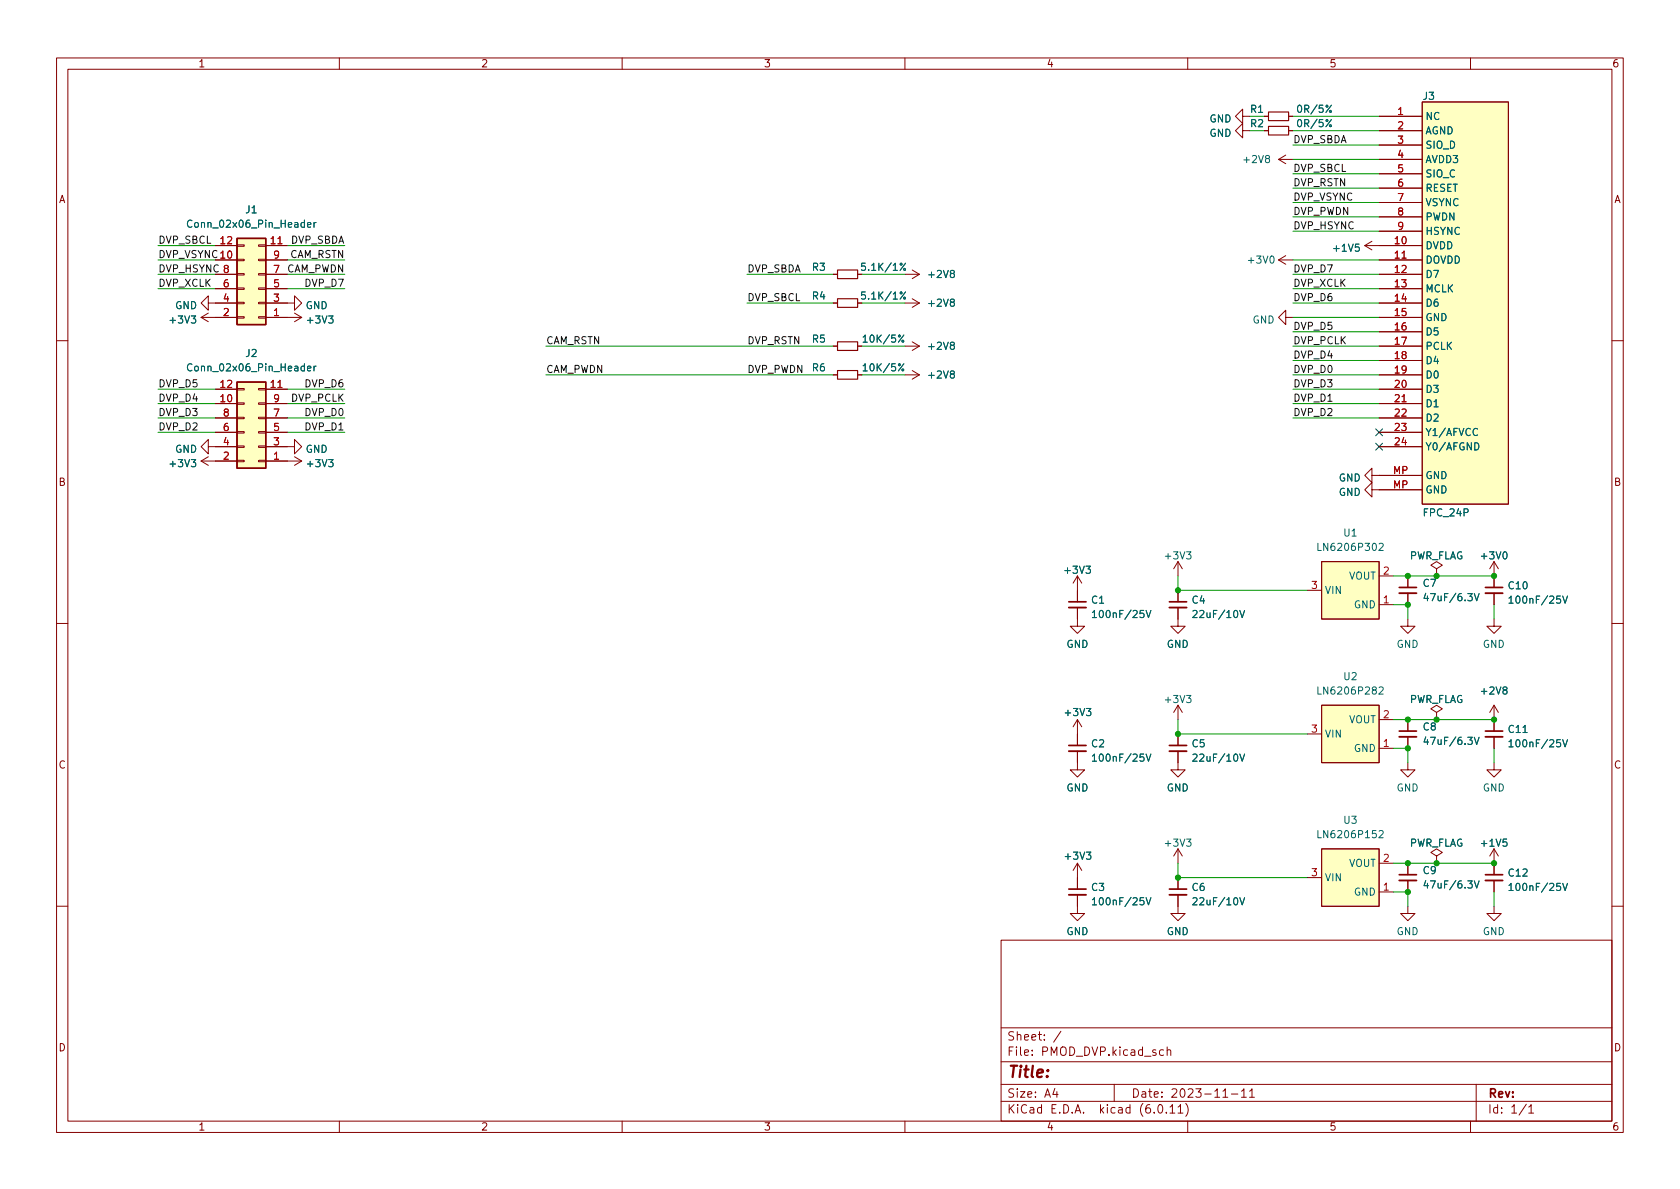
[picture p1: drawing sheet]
<svg xmlns="http://www.w3.org/2000/svg" width="297mm" height="210mm" viewBox="0 0 297 210" stroke-linecap="round" stroke-linejoin="round" font-family="sans-serif">
<g fill="none" stroke="#840000" stroke-width=".18">
<path d="M10 10.2h277v190.1h-277zM12 12.2h273v186.1h-273zM60 10.2v2M110 10.2v2M160 10.2v2M210 10.2v2M251.5 18h15.2v71.1h-15.2zM260 10.2v2M219.7 23.1v-1.3l-1.3 1.3 1.3 1.3v-1.3h1.3M219.7 20.6v-1.3l-1.3 1.3 1.3 1.2v-1.2h1.3M223.5 20.6h.8M223.5 23.1h.8"/>
<path d="M226.1 28.2h2.5M226.1 28.2l1.2 .8M227.3 27.4l-1.2 .8M227.8 20.6h.8M227.8 23.1h.8M243.8 20.6h7.7M243.8 23.1h7.7M243.8 25.6h7.7M243.8 28.2h7.7M243.8 30.7h7.7M243.8 33.3h7.7M243.8 35.8h7.7"/>
<path d="M243.8 38.3h7.7M35.6 56.1h6.3M35.6 56.1l1.2 .8M36.8 53.6v-1.3l-1.2 1.3 1.2 1.3v-1.3h5.1M36.8 55.4l-1.2 .7M38.1 43.4h3.8M38.1 46h3.8M38.1 48.5h3.8M38.1 51h3.8M41.9 43.3h1.3v.3h-1.3zM41.9 45.8h1.3v.3h-1.3zM41.9 48.4h1.3v.2h-1.3z"/>
<path d="M41.9 50.9h1.3v.3h-1.3zM41.9 53.5h1.3v.2h-1.3zM41.9 56h1.3v.3h-1.3zM45.7 43.3h1.3v.3h-1.3zM45.7 45.8h1.3v.3h-1.3zM45.7 48.4h1.3v.2h-1.3zM45.7 50.9h1.3v.3h-1.3zM45.7 53.5h1.3v.2h-1.3zM45.7 56h1.3v.3h-1.3zM47 53.6h5.1v-1.3l1.2 1.3-1.2 1.3v-1.3M47 43.4h3.8M47 46h3.8"/>
<path d="M47 48.5h3.8M47 51h3.8M47 56.1h6.3M52.1 55.4l1.2 .7M53.3 56.1l-1.2 .8M147.3 48.5h.8M147.3 53.6h.8M160 48.5h2.6M160 53.6h2.6M161.3 52.8l1.3 .8M161.3 47.7l1.3 .8M162.6 53.6l-1.3 .8"/>
<path d="M162.6 48.5l-1.3 .8M226.1 46h2.5M226.1 46l1.2 .7M227.3 56.1v-1.2l-1.2 1.2 1.2 1.3v-1.3h1.3M227.3 45.2l-1.2 .8M241.3 43.4h10.2M241.3 43.4l1.3 .8M242.6 42.7l-1.3 .7M243.8 46h7.7M243.8 48.5h7.7M243.8 51h7.7M243.8 53.6h7.7"/>
<path d="M243.8 56.1h7.7M243.8 58.7h7.7M243.8 40.9h7.7M10 60.2h2M36.8 79v-1.3l-1.2 1.3 1.2 1.3v-1.3h5.1M38.1 68.8h3.8M38.1 71.4h3.8M38.1 73.9h3.8M38.1 76.4h3.8M41.9 68.7h1.3v.3h-1.3zM41.9 71.2h1.3v.3h-1.3zM41.9 73.8h1.3v.2h-1.3z"/>
<path d="M41.9 76.3h1.3v.3h-1.3zM41.9 78.9h1.3v.2h-1.3zM45.7 68.7h1.3v.3h-1.3zM45.7 71.2h1.3v.3h-1.3zM45.7 73.8h1.3v.2h-1.3zM45.7 76.3h1.3v.3h-1.3zM45.7 78.9h1.3v.2h-1.3zM47 79h5.1v-1.3l1.2 1.3-1.2 1.3v-1.3M47 68.8h3.8M47 71.4h3.8M47 73.9h3.8M47 76.4h3.8"/>
<path d="M147.3 61.2h.8M147.3 66.3h.8M151.6 61.2h.8M151.6 66.3h.8M160 61.2h2.6M160 66.3h2.6M161.3 65.5l1.3 .8M161.3 60.4l1.3 .8M162.6 66.3l-1.3 .8M162.6 61.2l-1.3 .8M243.8 61.2h7.7M243.8 63.7h7.7"/>
<path d="M243.8 66.3h7.7M243.8 68.8h7.7M243.8 71.4h7.7M243.8 73.9h7.7M243.8 76.4h7.7M243.8 79h7.7M285 60.2h2M35.6 81.5h6.3M35.6 81.5l1.2 .8M36.8 80.8l-1.2 .7M41.9 81.4h1.3v.3h-1.3zM45.7 81.4h1.3v.3h-1.3z"/>
<path d="M47 81.5h6.3M52.1 80.8l1.2 .7M53.3 81.5l-1.2 .8M208.3 99.3v2.5M208.3 99.3l-.8 1.3M208.3 99.3l.7 1.3M233.7 99.3h10.1v10.2h-10.1zM242.6 84.1v-1.3l-1.3 1.3 1.3 1.2v-1.2h8.9M242.6 86.6v-1.3l-1.3 1.3 1.3 1.3v-1.3h8.9M264.2 99.3l-.8 1.3M264.2 99.3v4.6M264.2 99.3l.7 1.3"/>
<path d="M10 110.2h2M190.5 107.4v3.3h-1.3l1.3 1.3 1.3-1.3h-1.3M190.5 101.8v4.6M190.5 101.8l-.8 1.3M190.5 101.8l.8 1.3M208.3 107.4v3.3h-1.3l1.3 1.3 1.2-1.3h-1.2M208.3 104.4v2M231.1 104.4h2.6M243.8 106.9h2.6M243.8 101.8h2.6M248.9 109.5v1.2h-1.3l1.3 1.3 1.3-1.3h-1.3M248.9 101.8v2.1"/>
<path d="M248.9 104.9v2M254 100.6l1-.7-1-.6-1 .6 1 .7v1.2M254 101.8h.1M264.2 109.5v1.2h-1.3l1.3 1.3 1.2-1.3h-1.2M264.2 104.9v2M285 110.2h2M190.5 132.8v3.3h-1.3l1.3 1.3 1.3-1.3h-1.3M190.5 127.2v4.6M190.5 127.2l-.8 1.3M190.5 127.2l.8 1.3M208.3 132.8v3.3h-1.3l1.3 1.3 1.2-1.3h-1.2M208.3 124.7v2.5"/>
<path d="M208.3 129.8v2M208.3 124.7l-.8 1.3M208.3 124.7l.7 1.3M231.1 129.8h2.6M233.7 124.7h10.1v10.2h-10.1zM243.8 132.3h2.6M243.8 127.2h2.6M248.9 134.9v1.2h-1.3l1.3 1.3 1.3-1.3h-1.3M248.9 127.2v2.1M248.9 130.3v2M254 126l1-.7-1-.6-1 .6 1 .7v1.2M254 127.2h.1"/>
<path d="M264.2 134.9v1.2h-1.3l1.3 1.3 1.2-1.3h-1.2M264.2 124.7v4.6M264.2 130.3v2M264.2 124.7l-.8 1.3M264.2 124.7l.7 1.3M190.5 158.2v3.3h-1.3l1.3 1.3 1.3-1.3h-1.3M190.5 152.6v4.6M190.5 152.6l-.8 1.3M190.5 152.6l.8 1.3M208.3 158.2v3.3h-1.3l1.3 1.3 1.2-1.3h-1.2M208.3 150.1v2.5M208.3 155.2v2"/>
<path d="M208.3 150.1l-.8 1.3M208.3 150.1l.7 1.3M231.1 155.2h2.6M233.7 150.1h10.1v10.2h-10.1zM243.8 157.7h2.6M243.8 152.6h2.6M248.9 152.6v2.1M248.9 155.7v2M254 151.4l1-.7-1-.6-1 .6 1 .7v1.2M254 152.6h.1M264.2 150.1v4.6M264.2 155.7v2"/>
<path d="M264.2 150.1l-.8 1.3M264.2 150.1l.7 1.3M10 160.2h2M177 166.3h108v32h-108zM248.9 160.3v1.2h-1.3l1.3 1.3 1.3-1.3h-1.3M264.2 160.3v1.2h-1.3l1.3 1.3 1.2-1.3h-1.2M285 160.2h2M60 198.3v2M110 198.3v2M160 198.3v2M177 194.8h108M177 191.8h108"/>
<path d="M177 187.8h108M177 181.8h108M182.5 186.5v.1M182.5 185.7v.1M184.6 183.8v.1M184.6 183v.1M187.6 182.4l-1.3 1.9M197 191.8v3M206.4 185.8l.2-.2 .3 .1 .1 .9M209.6 195.1a1.72 1.72 0 0 1 0 2.3M210 198.3v2M217.7 193.5h1.2"/>
<path d="M219.5 193l.4-.5v1.5M219.5 194h.9M220.9 193l.5-.5v1.5M220.9 194h.9M260 198.3v2M261 191.8v6.5M270.3 195.8l.4-.5v1.5M270.3 196.8h.9"/>
</g>
<g fill="none" stroke="#006464" stroke-width=".18">
<path d="M235.4 18.6l-1 1.3M53.8 39.4l-.3-.1-.3 .3 .1 .5h.5M53.8 38.9v1.3M54.4 39.8l.6-.2-.1-.2-.4-.1-.1 .2v.6h.5M55.5 39.3v.9M55.9 39.3l-.4 .3M224 28l-.3-.2 .1-.2 .2-.1 .3 .1 .2 .1-.1 .2-.5 .2-.2 .2v.2l.3 .3 .3-.1 .2-.2-.1-.3-.2-.2M235.4 21.1l-1 1.3M33.8 55.9h.8l-.4 .5 .3 .1v.5l-.1 .1-.6-.1M58.1 55.9h.8l-.4 .5 .3 .1v.5l-.1 .1-.6-.1M159.8 59.2l-1 1.3M160.1 46.5l-1 1.3"/>
<path d="M160.1 51.6l-1 1.3M168.3 53.4l-.3-.2 .1-.2 .2-.1 .3 .1 .1 .1v.2l-.6 .2-.1 .2v.2l.3 .3 .3-.1 .1-.2v-.3l-.2-.2M168.3 48.4l-.3-.3 .1-.2 .2-.1 .3 .1 .1 .2v.1l-.6 .2-.1 .2v.2l.3 .3 .3-.1 .1-.2v-.3l-.2-.1M224.7 45.4l.1-.1a.68 .68 0 0 1 .5 .6 .68 .68 0 0 1-.5 .6l-.1-.1-.2-.3zM240.3 43.2h-.6l-.1 .6 .2-.1h.4l.1 .2v.4l-.2 .1-.5-.1M53.8 64.8l-.3-.1-.3 .3 .1 .5h.5M53.8 64.3v1.3M54.4 65.2l.6-.2-.1-.2-.4-.1-.1 .2v.6h.5M55.5 64.7v.9M55.9 64.7l-.4 .3M159.8 64.3l-1 1.3M168.3 66.1l-.3-.2 .1-.2 .2-.1 .3 .1 .1 .1v.2l-.6 .2-.1 .2v.2l.3 .3 .3-.1 .1-.2v-.3l-.2-.2"/>
<path d="M168.3 61.1l-.3-.3 .1-.2 .2-.1 .3 .1 .1 .2v.1l-.6 .2-.1 .2v.2l.3 .3 .3-.1 .1-.2v-.3l-.2-.1M260.8 78.3a.64 .64 0 0 1 .7 .6 .64 .64 0 0 1-.7 .7zM261.2 75.9a.6 .6 0 0 0-.8 .4 .6 .6 0 0 0 .6 .7l.2-.1M33.8 81.3h.8l-.4 .5 .3 .1v.5l-.1 .1-.6-.1M58.1 81.3h.8l-.4 .5 .3 .1v.5l-.1 .1-.6-.1M209.8 97.6h.8l-.4 .5 .3 .1v.5l-.2 .1-.5-.1M243.8 96.2l.5-.1 .3 .3-.8 .9h.8M265.9 97.6h.1a.68 .68 0 0 1 .5 .6 .68 .68 0 0 1-.5 .6 .85 .85 0 0 1-.1-1.2zM192 100.1h.8l-.4 .5 .3 .1v.6l-.1 .1-.6-.1M202.2 107.9h-.6v.6l.1-.1 .5 .1 .1 .2-.1 .4-.2 .1-.4-.1M202.6 107.9l.5 1.3 .4-1.3M219.2 107.9l.4 1.3 .5-1.3"/>
<path d="M259.5 105h.8l-.4 .5 .3 .1v.5l-.1 .1-.6-.1M260.7 105l.4 1.2 .4-1.2M275.9 105.4h-.6l-.1 .6 .2-.1h.4l.1 .2v.5l-.2 .1-.5-.1M276.3 105.4l.4 1.3 .4-1.3M192.1 125.3h.8l-.4 .5 .3 .1v.5l-.2 .2-.5-.2M202.2 133.3h-.6v.6l.1-.1 .5 .1 .1 .2-.1 .4-.2 .1-.4-.1M202.6 133.3l.5 1.3 .4-1.3M209.8 123h.8l-.4 .5 .3 .1v.5l-.2 .1-.5-.1M219.2 133.3l.4 1.3 .5-1.3M243.8 121.6l.5-.1 .3 .3-.8 .9h.8M259.5 130.4h.8l-.4 .5 .3 .1v.5l-.1 .1-.6-.1M260.7 130.4l.4 1.2 .4-1.2"/>
<path d="M266 122l-.3-.2 .1-.2 .2-.1h.3l.2 .2-.1 .2-.5 .2-.2 .2v.2l.3 .2h.3l.2-.2-.1-.4-.2-.1M269.3 129.5h.7M275.9 130.8h-.6l-.1 .6 .2-.1h.4l.1 .2v.5l-.2 .1-.5-.1M276.3 130.8l.4 1.3 .4-1.3M192.1 150.7h.8l-.4 .5 .3 .1v.5l-.2 .2-.5-.2M202.2 158.7h-.6v.6l.1-.1 .5 .1 .1 .2-.1 .4-.2 .1-.4-.1M202.6 158.7l.5 1.3 .4-1.3M209.8 148.4h.8l-.4 .5 .3 .1v.5l-.2 .1-.5-.1M219.2 158.7l.4 1.3 .5-1.3M243.8 147l.5-.1 .3 .3-.8 .9h.8M259.5 155.8h.8l-.4 .5 .3 .1v.5l-.1 .1-.6-.1M260.7 155.8l.4 1.2 .4-1.2"/>
<path d="M266.4 148.4h-.6l-.1 .6 .2-.1h.4l.2 .2-.1 .4-.2 .1-.5-.1M275.9 156.2h-.6l-.1 .6 .2-.1h.4l.1 .2v.5l-.2 .1-.5-.1M276.3 156.2l.4 1.3 .4-1.3"/>
<circle cx="235.2" cy="19.7" r=".18"/>
<circle cx="235.2" cy="22.2" r=".18"/>
<circle cx="159" cy="59.4" r=".18"/>
<circle cx="159.3" cy="46.7" r=".18"/>
<circle cx="159.3" cy="51.8" r=".18"/>
<circle cx="159.9" cy="47.6" r=".18"/>
<circle cx="159.9" cy="52.7" r=".18"/>
<circle cx="159" cy="64.5" r=".18"/>
<circle cx="159.6" cy="65.4" r=".18"/>
<circle cx="159.6" cy="60.3" r=".18"/>
</g>
<g fill="#ffffc2" stroke="#ffffc2" stroke-width=".18">
<path d="M251.5 18h15.2v71.1h-15.2z"/>
<path d="M233.7 99.3h10.1v10.2h-10.1z"/>
<path d="M233.7 150.1h10.1v10.2h-10.1z"/>
<path d="M233.7 124.7h10.1v10.2h-10.1z"/>
<path d="M41.9 67.6h5.1v15.2h-5.1z"/>
<path d="M41.9 42.2h5.1v15.2h-5.1z"/>
</g>
<path d="M49.1 43.1h.8M247.9 45.7h.7M49.1 68.5h.8M247.9 71.1h.7" fill="none" stroke="#a90000" stroke-width=".18"/>
<path d="M224.3 19.8h3.5v1.5h-3.5zM224.3 22.3h3.5v1.6h-3.5zM148.1 47.7h3.5v1.6h-3.5zM148.1 52.8h3.5v1.6h-3.5zM148.1 65.5h3.5v1.6h-3.5zM148.1 60.4h3.5v1.6h-3.5z" fill="none" stroke="#840000" stroke-width=".2"/>
<path d="M189 107.4h3M206.8 107.4h3M247.4 104.9h3M262.6 104.9h3.1M189 132.8h3M206.8 132.8h3M247.4 130.3h3M262.6 130.3h3.1M189 158.2h3M206.8 158.2h3M247.4 155.7h3M262.6 155.7h3.1" fill="none" stroke="#840000" stroke-width=".33"/>
<path d="M189 106.4h3M206.8 106.4h3M247.4 103.9h3M262.6 103.9h3.1M189 131.8h3M206.8 131.8h3M247.4 129.3h3M262.6 129.3h3.1M189 157.2h3M206.8 157.2h3M247.4 154.7h3M262.6 154.7h3.1" fill="none" stroke="#840000" stroke-width=".3"/>
<path d="M41.9 42.2h5.1v15.2h-5.1zM41.9 67.6h5.1v15.2h-5.1z" fill="none" stroke="#840000" stroke-width=".25"/>
<g fill="none" stroke="#009600" stroke-width=".18">
<path d="M221 20.6h2.5M228.6 23.1h15.2M228.6 20.6h15.2M228.6 25.6h15.2M228.6 28.2h15.2M228.6 30.7h15.2M228.6 35.8h15.2M228.6 38.3h15.2M228.6 33.3h15.2M27.9 51h10.2M27.9 46h10.2M27.9 48.5h10.2"/>
<path d="M27.9 43.4h10.2M50.8 51h10.2M50.8 46h10.2M50.8 48.5h10.2M50.8 43.4h10.2M132.1 48.5h15.2M132.1 53.6h15.2M152.4 48.5h7.6M152.4 53.6h7.6M228.6 51h15.2M228.6 40.9h15.2M228.6 46h15.2"/>
<path d="M228.6 48.5h15.2M228.6 58.7h15.2M228.6 53.6h15.2M228.6 56.1h15.2M27.9 68.8h10.2M27.9 73.9h10.2M27.9 71.4h10.2M27.9 76.4h10.2M50.8 68.8h10.2M50.8 73.9h10.2M50.8 71.4h10.2M50.8 76.4h10.2"/>
<path d="M96.5 66.3h50.8M96.5 61.2h50.8M152.4 66.3h7.6M152.4 61.2h7.6M228.6 63.7h15.2M228.6 66.3h15.2M228.6 61.2h15.2M228.6 68.8h15.2M228.6 73.9h15.2M228.6 71.4h15.2M208.3 101.8v2.6h22.8M246.4 101.8h17.8"/>
<path d="M246.4 106.9h2.5v2.6M264.2 106.9v2.6M208.3 127.2v2.6h22.8M246.4 127.2h17.8M246.4 132.3h2.5v2.6M264.2 132.3v2.6M208.3 152.6v2.6h22.8M246.4 152.6h17.8M246.4 157.7h2.5v2.6M264.2 157.7v2.6"/>
</g>
<path d="M243.2 78.4l1.2 1.2M243.2 75.8l1.2 1.3M244.4 78.4l-1.2 1.2M244.4 75.8l-1.2 1.3" fill="none" stroke="#000084" stroke-width=".18"/>
<g fill="#009600" stroke="#009600" stroke-width=".18">
<circle cx="254" cy="101.8" r=".46"/>
<circle cx="248.9" cy="101.8" r=".46"/>
<circle cx="248.9" cy="106.9" r=".46"/>
<circle cx="264.2" cy="101.8" r=".46"/>
<circle cx="208.3" cy="129.8" r=".46"/>
<circle cx="208.3" cy="104.4" r=".46"/>
<circle cx="208.3" cy="155.2" r=".46"/>
<circle cx="254" cy="127.2" r=".46"/>
<circle cx="264.2" cy="127.2" r=".46"/>
<circle cx="248.9" cy="127.2" r=".46"/>
<circle cx="248.9" cy="132.3" r=".46"/>
<circle cx="254" cy="152.6" r=".46"/>
<circle cx="264.2" cy="152.6" r=".46"/>
<circle cx="248.9" cy="157.7" r=".46"/>
<circle cx="248.9" cy="152.6" r=".46"/>
</g>
<text font-size="2.8" fill="#840000" x="178" y="191.2">Title:</text>
<g font-size="2.1" fill="#840000">
<text x="178" y="184.5">Sheet:</text>
<text x="178" y="187.2">File:</text>
<text x="184.4" y="187.2">PMOD_DVP.kicad_sch</text>
<text x="178" y="197.4">KiCad</text>
<text x="178" y="194.6">Size:</text>
<text x="184.7" y="194.6">A4</text>
<text x="185.7" y="197.4">E.D.A.</text>
<text x="194.6" y="197.4">kicad</text>
<text x="200" y="194.6">Date:</text>
<text x="201.8" y="197.4">(6.0.11)</text>
<text x="207" y="194.6">2023-11-11</text>
<text x="263" y="194.6">Rev:</text>
<text x="263" y="197.4">Id:</text>
<text x="267.1" y="197.4">1/1</text>
</g>
<g font-size="1.8" fill="#840000">
<text x="35" y="12.3">1</text>
<text x="85" y="12.3">2</text>
<text x="135" y="12.3">3</text>
<text x="185" y="12.3">4</text>
<text x="235" y="12.3">5</text>
<text x="285" y="12.3">6</text>
<text x="10.4" y="36.3">A</text>
<text x="285.4" y="36.3">A</text>
<text x="152" y="48.3">5.1K/1%</text>
<text x="152" y="53.3">5.1K/1%</text>
<text x="10.3" y="86.3">B</text>
<text x="285.3" y="86.3">B</text>
<text x="10.3" y="136.3">C</text>
<text x="285.3" y="136.3">C</text>
<text x="10.3" y="186.3">D</text>
<text x="285.3" y="186.3">D</text>
<text x="35" y="200.3">1</text>
<text x="85" y="200.3">2</text>
<text x="135" y="200.3">3</text>
<text x="185" y="200.3">4</text>
<text x="235" y="200.3">5</text>
<text x="285" y="200.3">6</text>
</g>
<g font-size="1.8" fill="#006464">
<text x="213.8" y="22">GND</text>
<text x="220.9" y="20.3">R1</text>
<text x="220.9" y="22.9">R2</text>
<text x="229.1" y="20.3">0R/5%</text>
<text x="229.1" y="22.9">0R/5%</text>
<text x="251.5" y="18">J3</text>
<text x="252" y="21.6">NC</text>
<text x="213.8" y="24.6">GND</text>
<text x="219.6" y="29.2">+2V8</text>
<text x="252" y="24.1">AGND</text>
<text x="252" y="26.7">SIO_D</text>
<text x="252" y="29.2">AVDD3</text>
<text x="252" y="31.8">SIO_C</text>
<text x="252" y="34.3">RESET</text>
<text x="32.8" y="40.6">Conn_02x06_Pin_Header</text>
<text x="43.3" y="38.1">J1</text>
<text x="252" y="36.8">VSYNC</text>
<text x="252" y="39.4">PWDN</text>
<text x="252" y="41.9">HSYNC</text>
<text x="220.3" y="47">+3V0</text>
<text x="235.4" y="44.9">+1V5</text>
<text x="252" y="44.5">DVDD</text>
<text x="252" y="47">DOVDD</text>
<text x="143.5" y="48.3">R3</text>
<text x="143.5" y="53.3">R4</text>
<text x="163.8" y="49.5">+2V8</text>
<text x="252" y="49.5">D7</text>
<text x="252" y="52.1">MCLK</text>
<text x="29.7" y="57.6">+3V3</text>
<text x="30.9" y="55">GND</text>
<text x="54" y="55">GND</text>
<text x="54" y="57.6">+3V3</text>
<text x="163.8" y="54.6">+2V8</text>
<text x="221.4" y="57.6">GND</text>
<text x="252" y="54.6">D6</text>
<text x="252" y="57.2">GND</text>
<text x="252" y="59.7">D5</text>
<text x="43.3" y="63.5">J2</text>
<text x="143.5" y="61">R5</text>
<text x="152.3" y="61">10K/5%</text>
<text x="163.8" y="62.2">+2V8</text>
<text x="252" y="62.2">PCLK</text>
<text x="252" y="64.8">D4</text>
<text x="32.8" y="66">Conn_02x06_Pin_Header</text>
<text x="143.5" y="66">R6</text>
<text x="152.3" y="66">10K/5%</text>
<text x="163.8" y="67.3">+2V8</text>
<text x="252" y="67.3">D0</text>
<text x="252" y="69.9">D3</text>
<text x="252" y="72.4">D1</text>
<text x="252" y="74.9">D2</text>
<text x="252" y="77.5">Y1/AFVCC</text>
<text x="29.7" y="83">+3V3</text>
<text x="30.9" y="80.4">GND</text>
<text x="54" y="80.4">GND</text>
<text x="54" y="83">+3V3</text>
<text x="252" y="80">Y0/AFGND</text>
<text x="236.6" y="85.5">GND</text>
<text x="236.6" y="88.1">GND</text>
<text x="252" y="87.6">GND</text>
<text x="252" y="85.1">GND</text>
<text x="237.4" y="95.3">U1</text>
<text x="251.5" y="91.7">FPC_24P</text>
<text x="187.9" y="101.8">+3V3</text>
<text x="205.7" y="99.3">+3V3</text>
<text x="232.6" y="97.8">LN6206P302</text>
<text x="249.2" y="99.3">PWR_FLAG</text>
<text x="261.5" y="99.3">+3V0</text>
<text x="192.8" y="107.1">C1</text>
<text x="210.6" y="107.1">C4</text>
<text x="234.2" y="105.4">VIN</text>
<text x="238.5" y="102.9">VOUT</text>
<text x="239.3" y="108">GND</text>
<text x="251.5" y="104.1">C7</text>
<text x="251.5" y="106.7">47uF/6.3V</text>
<text x="266.5" y="104.6">C10</text>
<text x="266.5" y="107.1">100nF/25V</text>
<text x="192.8" y="109.7">100nF/25V</text>
<text x="210.6" y="109.7">22uF/10V</text>
<text x="188.5" y="114.9">GND</text>
<text x="206.2" y="114.9">GND</text>
<text x="246.9" y="114.9">GND</text>
<text x="262.1" y="114.9">GND</text>
<text x="205.7" y="124.7">+3V3</text>
<text x="232.6" y="123.2">LN6206P282</text>
<text x="237.4" y="120.7">U2</text>
<text x="249.2" y="124.7">PWR_FLAG</text>
<text x="261.5" y="123.2">+2V8</text>
<text x="188" y="127">+3V3</text>
<text x="234.2" y="130.8">VIN</text>
<text x="238.5" y="128.3">VOUT</text>
<text x="251.5" y="129.5">C8</text>
<text x="266.5" y="130">C11</text>
<text x="192.8" y="132.5">C2</text>
<text x="192.8" y="135.1">100nF/25V</text>
<text x="210.6" y="132.5">C5</text>
<text x="210.6" y="135.1">22uF/10V</text>
<text x="239.3" y="133.4">GND</text>
<text x="251.5" y="132.1">47uF/6.3V</text>
<text x="266.5" y="132.5">100nF/25V</text>
<text x="188.5" y="140.3">GND</text>
<text x="206.2" y="140.3">GND</text>
<text x="246.9" y="140.3">GND</text>
<text x="262.1" y="140.3">GND</text>
<text x="232.6" y="148.6">LN6206P152</text>
<text x="237.4" y="146.1">U3</text>
<text x="188" y="152.4">+3V3</text>
<text x="205.7" y="150.1">+3V3</text>
<text x="238.5" y="153.7">VOUT</text>
<text x="249.2" y="150.1">PWR_FLAG</text>
<text x="251.5" y="154.9">C9</text>
<text x="261.5" y="150.1">+1V5</text>
<text x="266.5" y="155.4">C12</text>
<text x="192.8" y="157.9">C3</text>
<text x="192.8" y="160.5">100nF/25V</text>
<text x="210.6" y="157.9">C6</text>
<text x="210.6" y="160.5">22uF/10V</text>
<text x="234.2" y="156.2">VIN</text>
<text x="239.3" y="158.8">GND</text>
<text x="251.5" y="157.5">47uF/6.3V</text>
<text x="266.5" y="157.9">100nF/25V</text>
<text x="188.5" y="165.7">GND</text>
<text x="206.2" y="165.7">GND</text>
<text x="246.9" y="165.7">GND</text>
<text x="262.1" y="165.7">GND</text>
</g>
<g font-size="1.8" fill="#a90000">
<text x="247" y="20.3">1</text>
<text x="247" y="22.9">2</text>
<text x="247" y="25.4">3</text>
<text x="247" y="27.9">4</text>
<text x="247" y="30.5">5</text>
<text x="247" y="33">6</text>
<text x="247" y="35.6">7</text>
<text x="247" y="38.1">8</text>
<text x="247" y="40.6">9</text>
<text x="38.7" y="43.2">12</text>
<text x="38.7" y="45.7">10</text>
<text x="47.6" y="43.2">11</text>
<text x="48.2" y="45.7">9</text>
<text x="246.4" y="43.2">10</text>
<text x="246.4" y="45.7">11</text>
<text x="39.3" y="53.3">4</text>
<text x="39.3" y="50.8">6</text>
<text x="39.3" y="48.3">8</text>
<text x="48.2" y="53.3">3</text>
<text x="48.2" y="50.8">5</text>
<text x="48.2" y="48.3">7</text>
<text x="246.4" y="48.3">12</text>
<text x="246.4" y="50.8">13</text>
<text x="246.4" y="53.3">14</text>
<text x="39.3" y="55.9">2</text>
<text x="48.2" y="55.9">1</text>
<text x="246.4" y="55.9">15</text>
<text x="246.4" y="58.4">16</text>
<text x="246.4" y="61">17</text>
<text x="246.4" y="63.5">18</text>
<text x="38.7" y="71.1">10</text>
<text x="38.7" y="68.6">12</text>
<text x="47.6" y="68.6">11</text>
<text x="48.2" y="71.1">9</text>
<text x="246.4" y="66">19</text>
<text x="246.4" y="68.6">20</text>
<text x="246.4" y="71.1">21</text>
<text x="39.3" y="76.2">6</text>
<text x="39.3" y="73.7">8</text>
<text x="48.2" y="76.2">5</text>
<text x="48.2" y="73.7">7</text>
<text x="246.4" y="73.7">22</text>
<text x="246.4" y="76.2">23</text>
<text x="39.3" y="81.3">2</text>
<text x="39.3" y="78.7">4</text>
<text x="48.2" y="81.3">1</text>
<text x="48.2" y="78.7">3</text>
<text x="246.2" y="83.8">MP</text>
<text x="246.4" y="78.7">24</text>
<text x="246.2" y="86.4">MP</text>
<text x="244.4" y="101.6">2</text>
<text x="231.7" y="104.1">3</text>
<text x="244.4" y="106.7">1</text>
<text x="231.7" y="129.5">3</text>
<text x="244.4" y="127">2</text>
<text x="244.4" y="132.1">1</text>
<text x="231.7" y="154.9">3</text>
<text x="244.4" y="152.4">2</text>
<text x="244.4" y="157.5">1</text>
</g>
<g font-size="1.8" fill="#0f0f0f">
<text x="228.6" y="25.3">DVP_SBDA</text>
<text x="228.6" y="32.9">DVP_RSTN</text>
<text x="228.6" y="30.4">DVP_SBCL</text>
<text x="228.6" y="35.5">DVP_VSYNC</text>
<text x="228.6" y="38">DVP_PWDN</text>
<text x="228.6" y="40.5">DVP_HSYNC</text>
<text x="27.9" y="43.1">DVP_SBCL</text>
<text x="27.9" y="45.6">DVP_VSYNC10</text>
<text x="51.3" y="45.6">CAM_RSTN</text>
<text x="51.4" y="43.1">DVP_SBDA</text>
<text x="27.9" y="50.7">DVP_XCLK</text>
<text x="27.9" y="48.2">DVP_HSYNC 8</text>
<text x="50.7" y="48.2">CAM_PWDN</text>
<text x="53.7" y="50.7">DVP_D7</text>
<text x="132.1" y="48.2">DVP_SBDA</text>
<text x="132.1" y="53.2">DVP_SBCL</text>
<text x="228.6" y="53.2">DVP_D6</text>
<text x="228.6" y="48.2">DVP_D7</text>
<text x="228.6" y="50.7">DVP_XCLK</text>
<text x="228.6" y="58.3">DVP_D5</text>
<text x="96.5" y="60.9">CAM_RSTN</text>
<text x="96.5" y="65.9">CAM_PWDN</text>
<text x="132.1" y="60.9">DVP_RSTN</text>
<text x="132.1" y="65.9">DVP_PWDN</text>
<text x="228.6" y="65.9">DVP_D0</text>
<text x="228.6" y="63.4">DVP_D4</text>
<text x="228.6" y="60.9">DVP_PCLK</text>
<text x="27.9" y="71">DVP_D4</text>
<text x="27.9" y="68.5">DVP_D5</text>
<text x="51.4" y="71">DVP_PCLK</text>
<text x="53.7" y="68.5">DVP_D6</text>
<text x="228.6" y="71">DVP_D1</text>
<text x="228.6" y="68.5">DVP_D3</text>
<text x="27.9" y="73.6">DVP_D3</text>
<text x="27.9" y="76.1">DVP_D2</text>
<text x="53.7" y="76.1">DVP_D1</text>
<text x="53.7" y="73.6">DVP_D0</text>
<text x="228.6" y="73.6">DVP_D2</text>
</g>
</svg>
